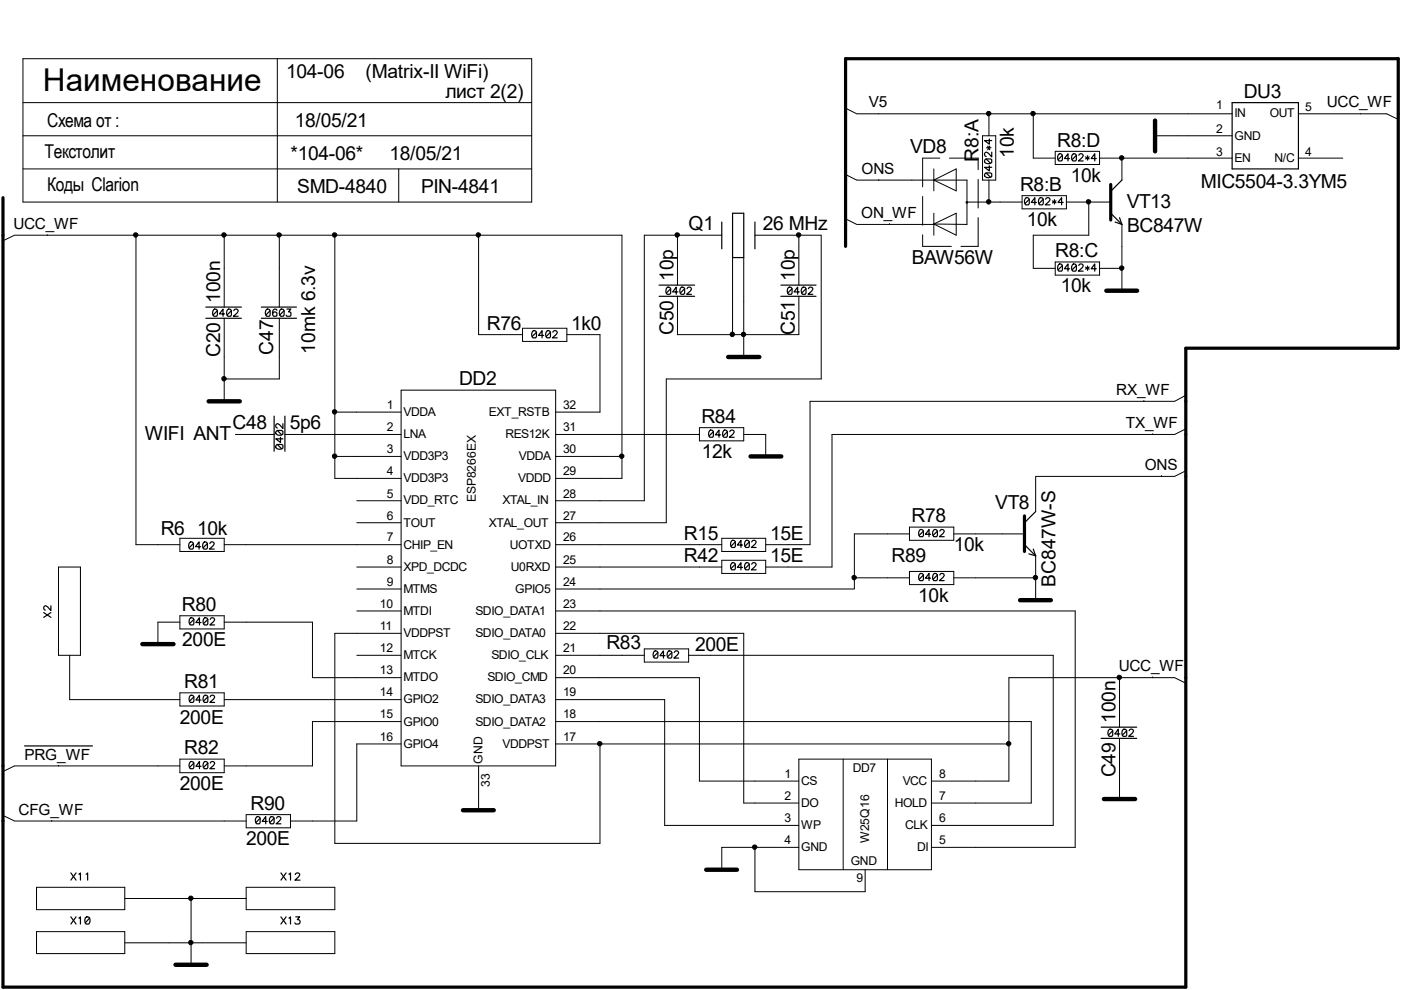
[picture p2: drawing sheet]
<svg xmlns="http://www.w3.org/2000/svg" width="297mm" height="210mm" viewBox="0 0 297 210" stroke-linecap="round" stroke-linejoin="round" font-family="sans-serif">
<g fill="none" stroke="#000" stroke-width=".21">
<path d="M4.9 12.4h107.8v30.4h-107.8zM58.8 12.4v30.4M4.9 28.8h107.8M4.9 35.8h107.8M4.9 21.8h107.8M84.5 35.8v7M179.3 37l2.3 1.2h23.4v9.4l-7-.1M179.3 22.9l2.3 1.2h79.6M186.3 24v.1M186.3 38.1v.1M198 35.8v4.7M198 38.2l4.7-2.4v4.7z"/>
<path d="M208.3 28.8h2.8v9.4h-2.8zM209.7 24.1v4.7M209.7 38.2v4.6M219.1 24.1v9.4h4.6M223.7 32.1h9.4v2.8h-9.4zM233.1 33.5h28.1M237.9 33.5v4.7M244.9 28.8h16.3M275.3 24.1h18.7l2.5 1.2M275.3 33.5h9.4M288.4 24v.1M.6 51.1l2.5-1.2h128.8v51.5h-14.1"/>
<path d="M10 49.8v.1M28.8 49.9v65.6h9.3M47.5 49.9v15.2M59.2 49.9v15.2M71 49.9v51.5h14M101.5 49.9v21.1h9.3M143.6 49.9v10.6M153 49.9h-16.4v56.3h-18.8M155.3 54.6v16.4M157.7 54.6v21.1M160.1 49.9h14v30.4h-32.8v30.5h-23.5M169.4 49.9v10.6"/>
<path d="M179.3 46.4l2.3 1.2h16.4M188.6 47.4v.2M198 45.2v4.7M198 47.5l4.7-2.3v4.7zM204.9 42.8l.2 .1v.1h-.2zM205 42.8h11.7M216.7 41.5h9.4v2.8h-9.4zM223.7 55.5h9.4v2.8h-9.4zM226.1 42.8h9.4M230.8 42.8v7.1h-11.7v7h4.6M233.1 56.9h4.8M237.9 47.6v14"/>
<path d="M47.5 67.5v17.6M59.2 67.5v12.8h-11.7M110.8 69.6h9.4v2.8h-9.4zM120.2 71h7v16.4h-9.4M143.6 62.8v8.2h25.8v-8.2M49.9 92.1h8.2M60.4 92.1h24.6M71 96.8h14M71 87.4h14M85 82.7h32.8v79.7h-32.8zM117.8 92.1h30.5M117.8 96.8h14.1"/>
<path d="M148.3 90.7h9.4v2.8h-9.4zM157.7 92.1h4.6v4.7M242.5 84.9v.2M244.4 91.9v.2M251.4 99.8l-2.4 1.2h-29.4v7.5M251.4 90.9l-2.4 1.2h-72.6v28.1h-14.1M251.4 83.8l-2.4 1.3h-77.3v30.4h-9.4M38.1 114.1h9.4v2.8h-9.4zM47.5 115.5h37.5M75.6 106.2h9.4M75.6 110.8h9.4M117.8 115.5h35.2"/>
<path d="M153 114.1h9.3v2.8h-9.3zM153 118.8h9.3v2.8h-9.3zM192.8 113.2h-11.7v11.7h-63.3M192.8 111.8h9.4v2.8h-9.4zM202.2 113.2h15M219.6 117.9v9.4M246.2 100.8v.2M12.4 120.2h4.7v18.7h-4.7zM14.8 138.9v9.4h23.3M38.1 130.6h9.4v2.7h-9.4zM38.1 131.9h-4.6v4.7M47.5 131.9h18.7v11.8h18.8"/>
<path d="M75.6 120.2h9.4M75.6 138.9h9.4M75.6 124.9h9.4M75.6 129.5h9.4M85 134.3h-14v44.5h56.2v-21.1M117.8 134.3h39.9v36h11.7M117.8 129.5h110.2v50.2h-30.5M117.8 120.2h35.2M117.8 138.9h18.8M136.6 137.6h9.4v2.8h-9.4zM146 138.9h77.3v36.1h-25.8M181.1 122.5h11.7"/>
<path d="M192.8 121.2h9.4v2.8h-9.4zM202.2 122.5h17.4M38.1 146.9h9.4v2.8h-9.4zM47.5 148.3h37.5M85 153h-18.8v9.4h-18.7M85 157.7h-9.4v16.4h-14M117.8 148.3h23.1v26.7h28.5M117.8 143.7h30.5v21.9h21.1M117.8 153h100.8v17.3h-21.1M117.8 157.7h96.1M237.4 143.7v10.5M237.4 156.5v12.9"/>
<path d="M244.4 143.5v.2M251.4 144.9l-2.4-1.2h-35.1v21.9h-16.4M.6 172.9l2.5 1.2h49.1M11 174v.1M12.4 162.3v.1M38.1 162.4h-35l-2.5 1.2M38.1 161h9.4v2.8h-9.4zM52.2 172.7h9.4v2.8h-9.4zM101.5 162.4v9.4M160.1 179.7v9.4h23.3v-4.7M169.4 161h28.1v23.4h-28.1zM169.4 179.7h-16.4v4.7"/>
<path d="M178.8 161v23.4M188.2 161v23.4M7.7 188.1h18.8v4.8h-18.8zM7.7 197.5h18.8v4.7h-18.8zM26.5 199.9h25.7M26.5 190.5h25.7M40.5 190.5v14.1M52.2 188.1h18.8v4.8h-18.8zM52.2 197.5h18.8v4.7h-18.8z"/>
<circle cx="209.6" cy="24.1" r=".48"/>
<circle cx="219" cy="24.1" r=".48"/>
<circle cx="237.8" cy="33.5" r=".48"/>
<circle cx="28.8" cy="49.8" r=".48"/>
<circle cx="47.5" cy="49.8" r=".48"/>
<circle cx="59.2" cy="49.8" r=".48"/>
<circle cx="70.9" cy="49.8" r=".48"/>
<circle cx="101.4" cy="49.8" r=".48"/>
<circle cx="143.6" cy="49.8" r=".48"/>
<circle cx="169.3" cy="49.8" r=".48"/>
<circle cx="209.6" cy="42.8" r=".48"/>
<circle cx="230.8" cy="42.8" r=".48"/>
<circle cx="237.8" cy="56.8" r=".48"/>
<circle cx="155.3" cy="70.9" r=".48"/>
<circle cx="157.6" cy="70.9" r=".48"/>
<circle cx="47.5" cy="80.3" r=".48"/>
<circle cx="70.9" cy="96.7" r=".48"/>
<circle cx="70.9" cy="87.3" r=".48"/>
<circle cx="131.8" cy="96.7" r=".48"/>
<circle cx="181.1" cy="122.5" r=".48"/>
<circle cx="219.5" cy="122.5" r=".48"/>
<circle cx="127.2" cy="157.7" r=".48"/>
<circle cx="213.9" cy="157.7" r=".48"/>
<circle cx="237.3" cy="143.6" r=".48"/>
<circle cx="160" cy="179.6" r=".48"/>
<circle cx="40.5" cy="199.8" r=".48"/>
<circle cx="40.5" cy="190.4" r=".48"/>
</g>
<g fill="#000">
<circle cx="209.6" cy="24.1" r=".48"/>
<circle cx="219" cy="24.1" r=".48"/>
<circle cx="237.8" cy="33.5" r=".48"/>
<circle cx="28.8" cy="49.8" r=".48"/>
<circle cx="47.5" cy="49.8" r=".48"/>
<circle cx="59.2" cy="49.8" r=".48"/>
<circle cx="70.9" cy="49.8" r=".48"/>
<circle cx="101.4" cy="49.8" r=".48"/>
<circle cx="143.6" cy="49.8" r=".48"/>
<circle cx="169.3" cy="49.8" r=".48"/>
<circle cx="209.6" cy="42.8" r=".48"/>
<circle cx="230.8" cy="42.8" r=".48"/>
<circle cx="237.8" cy="56.8" r=".48"/>
<circle cx="155.3" cy="70.9" r=".48"/>
<circle cx="157.6" cy="70.9" r=".48"/>
<circle cx="47.5" cy="80.3" r=".48"/>
<circle cx="70.9" cy="96.7" r=".48"/>
<circle cx="70.9" cy="87.3" r=".48"/>
<circle cx="131.8" cy="96.7" r=".48"/>
<circle cx="181.1" cy="122.5" r=".48"/>
<circle cx="219.5" cy="122.5" r=".48"/>
<circle cx="127.2" cy="157.7" r=".48"/>
<circle cx="213.9" cy="157.7" r=".48"/>
<circle cx="237.3" cy="143.6" r=".48"/>
<circle cx="160" cy="179.6" r=".48"/>
<circle cx="40.5" cy="199.8" r=".48"/>
<circle cx="40.5" cy="190.4" r=".48"/>
</g>
<path d="M235.5 39.1v7.6M.6 41.9v167.4h250.8v-135.5h45.1v-61.4h-117.2v39.8M217.2 109.4v7.5" fill="none" stroke="#000" stroke-width=".68"/>
<path d="M244.9 25.6v6.5M154.4 75.7h6.6M234.6 61.6h6.5M44.2 85.1h6.6M159.1 96.8h6.5M30.2 136.6h6.6M216.3 127.3h6.5M98.2 171.8h6.5M234.1 169.4h6.6M149.7 184.4h6.5M37.2 204.6h6.6" fill="none" stroke="#000" stroke-width=".93"/>
<g fill="none" stroke="#000" stroke-width=".25">
<path d="M208.8 36.8l.3-.1h.9l.3 .1a.79 .79 0 0 1-.5 .9 .79 .79 0 0 1-1-.3zM208.8 33.9l.3-.2h.9l.3 .2a.79 .79 0 0 1-.5 .9 .79 .79 0 0 1-1-.3zM209.1 36.7l.9 .9M209.1 33.7l.9 .9M209.2 31.3h.9M209.4 31l.4 .7M209.8 35.1v1.1l-1.1-.7h1.6M209.8 29.5v1.1l-1.1-.8h1.6M209.8 31l-.4 .7M210.3 32.3v1l-1.1-1a.47 .47 0 0 0-.5 .4 .47 .47 0 0 0 .4 .5M224.5 32.7l.3-.1a.66 .66 0 0 1 .5 .9l-.2 .6a.79 .79 0 0 1-.9-.5 .79 .79 0 0 1 .3-.9zM225.3 32.9l-1 1"/>
<path d="M226.8 33.6h-1.1l.7-1v1.5M227.5 32.7l.3-.1a.66 .66 0 0 1 .4 .9l-.2 .6a.79 .79 0 0 1-.9-.5 .79 .79 0 0 1 .4-.9zM228.2 32.9l-.9 1M228.7 32.9a.44 .44 0 0 1 .6-.3 .44 .44 0 0 1 .3 .6l-1 .9h1.1M230.2 33.3l.7 .4M230.6 33v1M230.9 33.3l-.7 .4M232.4 33.6h-1.1l.8-1v1.5M237.9 38.2l-2.4 2.4M261.2 21.8h14.1v14h-14.1zM153 47.1v5.6M155.3 45.2h2.4v9.4h-2.4z"/>
<path d="M160.1 47.1v5.6M217.5 42l.3-.1a.66 .66 0 0 1 .4 .9l-.1 .6a.79 .79 0 0 1-.9-.4 .79 .79 0 0 1 .3-1zM218.2 42.2l-.9 1M219.7 42.9h-1.1l.8-1v1.5M220.4 42l.4-.1a.66 .66 0 0 1 .4 .9l-.2 .6a.79 .79 0 0 1-.9-.4 .79 .79 0 0 1 .3-1zM221.2 42.2l-.9 1M221.7 42.2a.44 .44 0 0 1 .6-.3 .44 .44 0 0 1 .2 .6l-.9 .9h1M223.1 42.6l.8 .4M223.6 42.3v1M223.9 42.6l-.8 .4M224.5 56h.3a.66 .66 0 0 1 .5 .9l-.2 .6a.79 .79 0 0 1-.9-.5 .79 .79 0 0 1 .3-1zM225.3 56.3l-1 .9"/>
<path d="M225.4 42.9h-1.1l.8-1v1.5M226.8 57h-1.1l.7-1v1.5M227.5 56h.3a.66 .66 0 0 1 .4 .9l-.2 .6a.79 .79 0 0 1-.9-.5 .79 .79 0 0 1 .4-1zM228.2 56.3l-.9 .9M228.7 56.3a.44 .44 0 0 1 .6-.3 .44 .44 0 0 1 .3 .6l-1 .9h1.1M230.2 56.6l.7 .5M230.6 56.4v.9M230.9 56.6l-.7 .5M232.4 57h-1.1l.8-1v1.5M235.5 45.2l2.4 2.4M236.4 47.1l1.5 .5M237.4 46.1l.5 1.5"/>
<path d="M43.6 67.5h7.6M43.6 65.1h7.6M45.3 65.6l.4-.1a.66 .66 0 0 1 .4 1l-.2 .6a.79 .79 0 0 1-.9-.5 .79 .79 0 0 1 .3-1zM46.1 65.9l-.9 .9M47.6 66.5h-1.1l.8-1v1.6M48.3 65.6l.3-.1a.66 .66 0 0 1 .5 1l-.2 .6a.79 .79 0 0 1-.9-.5 .79 .79 0 0 1 .3-1zM49.1 65.9l-1 .9M49.6 65.9a.44 .44 0 0 1 .5-.4 .44 .44 0 0 1 .3 .6l-.9 1h1M55.4 67.5h7.5M55.4 65.1h7.5M56.5 65.6l.4-.1a.66 .66 0 0 1 .4 1l-.2 .6a.79 .79 0 0 1-.9-.5 .79 .79 0 0 1 .3-1zM57.3 65.9l-1 .9"/>
<path d="M58.7 65.8a.45 .45 0 0 0-.7-.2 .88 .88 0 0 0 .2 1.5 .49 .49 0 0 0 .6-.5 .49 .49 0 0 0-.5-.5 .49 .49 0 0 0-.5 .4M59.5 65.6l.3-.1a.66 .66 0 0 1 .4 1l-.1 .6a.79 .79 0 0 1-.9-.5 .79 .79 0 0 1 .3-1zM60.2 65.9l-.9 .9M60.8 65.5h.9l-.5 .6a.48 .48 0 0 1 .5 .5 .48 .48 0 0 1-.6 .5h-.3l-.1-.3M113 70.2l.3-.1a.66 .66 0 0 1 .4 .9l-.1 .6a.79 .79 0 0 1-.9-.4 .79 .79 0 0 1 .3-1zM113.7 70.4l-.9 1M115.3 71.1h-1.1l.7-1v1.5M115.9 70.2l.4-.1a.66 .66 0 0 1 .4 .9l-.2 .6a.79 .79 0 0 1-.9-.4 .79 .79 0 0 1 .3-1zM116.7 70.4l-.9 1M117.2 70.4a.44 .44 0 0 1 .6-.3 .44 .44 0 0 1 .3 .6l-1 .9h1M139.7 60.5h7.6M139.7 62.8h7.6"/>
<path d="M141.4 61l.4-.1a.66 .66 0 0 1 .4 .9l-.2 .6a.79 .79 0 0 1-.9-.5 .79 .79 0 0 1 .3-.9zM142.2 61.2l-.9 .9M143.7 61.9h-1.1l.8-1v1.5M144.4 61l.3-.1a.66 .66 0 0 1 .5 .9l-.2 .6a.79 .79 0 0 1-.9-.5 .79 .79 0 0 1 .3-.9zM145.2 61.2l-1 .9M145.7 61.2a.44 .44 0 0 1 .5-.3 .44 .44 0 0 1 .3 .6l-.9 .9h1M165.6 60.5h7.4M165.6 62.8h7.4M167.2 61l.3-.1a.66 .66 0 0 1 .4 .9l-.1 .6a.79 .79 0 0 1-.9-.5 .79 .79 0 0 1 .3-.9zM167.9 61.2l-.9 .9M169.5 61.9h-1.1l.7-1v1.5M170.1 61l.4-.1a.66 .66 0 0 1 .4 .9l-.2 .6a.79 .79 0 0 1-.9-.5 .79 .79 0 0 1 .3-.9z"/>
<path d="M170.9 61.2l-.9 .9M171.4 61.2a.44 .44 0 0 1 .6-.3 .44 .44 0 0 1 .3 .6l-1 .9h1M58.1 88.2v7.5M58.5 94.4l.3-.2h.9l.3 .2a.79 .79 0 0 1-.5 .9 .79 .79 0 0 1-1-.3zM58.5 91.4l.3-.1h.9l.3 .1a.79 .79 0 0 1-.5 .9 .79 .79 0 0 1-1-.3zM58.8 94.2l.9 1M58.8 91.3l.9 .9M59.5 92.7v1.1l-1-.8h1.5M60 89.8v1l-1.1-1a.47 .47 0 0 0-.5 .5 .47 .47 0 0 0 .4 .5M60.4 88.2v7.5M150.5 91.3l.3-.1a.66 .66 0 0 1 .5 .9l-.2 .6a.79 .79 0 0 1-.9-.5 .79 .79 0 0 1 .3-.9zM151.3 91.5l-1 1"/>
<path d="M152.8 92.2h-1.1l.7-1v1.5M153.5 91.3l.3-.1a.66 .66 0 0 1 .4 .9l-.2 .6a.79 .79 0 0 1-.8-.5 .79 .79 0 0 1 .3-.9zM154.2 91.5l-.9 1M154.7 91.5a.44 .44 0 0 1 .6-.3 .44 .44 0 0 1 .3 .6l-1 .9h1.1M40.3 115l.3-.1a.66 .66 0 0 1 .4 .9l-.2 .6a.79 .79 0 0 1-.8-.5 .79 .79 0 0 1 .3-.9zM41 115.2l-.9 1M42.5 115.9h-1.1l.8-1v1.5M43.2 115l.4-.1a.66 .66 0 0 1 .4 .9l-.2 .6a.79 .79 0 0 1-.9-.5 .79 .79 0 0 1 .3-.9zM44 115.2l-1 1M44.5 115.2a.44 .44 0 0 1 .6-.3 .44 .44 0 0 1 .2 .6l-.9 .9h1M155.1 114.6h.4a.66 .66 0 0 1 .4 .9l-.2 .6a.79 .79 0 0 1-.9-.5 .79 .79 0 0 1 .3-1zM155.1 119.4l.4-.1a.66 .66 0 0 1 .4 .9l-.2 .6a.79 .79 0 0 1-.9-.5 .79 .79 0 0 1 .3-.9z"/>
<path d="M155.9 114.9l-.9 .9M155.9 119.6l-.9 1M157.4 115.6h-1.1l.8-1v1.5M158.1 114.6h.4a.66 .66 0 0 1 .4 .9l-.2 .6a.79 .79 0 0 1-.9-.5 .79 .79 0 0 1 .3-1zM158.1 119.4l.4-.1a.66 .66 0 0 1 .4 .9l-.2 .6a.79 .79 0 0 1-.9-.5 .79 .79 0 0 1 .3-.9zM158.9 114.9l-1 .9M158.9 119.6l-1 1M159.4 114.9a.44 .44 0 0 1 .5-.4 .44 .44 0 0 1 .3 .6l-.9 1h1M159.4 119.6a.44 .44 0 0 1 .5-.3 .44 .44 0 0 1 .3 .6l-.9 .9h1M195 112.4l.4-.1a.66 .66 0 0 1 .4 .9l-.2 .6a.79 .79 0 0 1-.9-.5 .79 .79 0 0 1 .3-.9zM195.8 112.6l-.9 .9M197.3 113.3h-1.1l.8-1v1.5"/>
<path d="M198 112.4l.3-.1a.66 .66 0 0 1 .5 .9l-.2 .6a.79 .79 0 0 1-.9-.5 .79 .79 0 0 1 .3-.9zM198.8 112.6l-1 .9M199.3 112.6a.44 .44 0 0 1 .5-.3 .44 .44 0 0 1 .3 .6l-.9 .9h1M217.2 115.5l2.4 2.4M218.1 117.4l1.5 .5M219.1 116.4l.5 1.5M219.6 108.5l-2.4 2.3M9.3 129.9l1.5 1M10.8 128.4v1.1l-1.1-1.1a.47 .47 0 0 0-.4 .5 .47 .47 0 0 0 .3 .5M10.8 129.9l-1.5 1M40.3 131.1l.4-.1a.66 .66 0 0 1 .4 .9l-.2 .6a.79 .79 0 0 1-.9-.5 .79 .79 0 0 1 .3-.9zM41.1 131.3l-.9 .9"/>
<path d="M42.6 132h-1.1l.8-1v1.5M43.3 131.1l.3-.1a.66 .66 0 0 1 .5 .9l-.2 .6a.79 .79 0 0 1-.9-.5 .79 .79 0 0 1 .3-.9zM44.1 131.3l-1 .9M44.6 131.3a.44 .44 0 0 1 .5-.3 .44 .44 0 0 1 .3 .6l-.9 .9h1M138.7 138.1l.4-.1a.66 .66 0 0 1 .4 .9l-.2 .6a.79 .79 0 0 1-.9-.4 .79 .79 0 0 1 .3-1zM139.5 138.3l-.9 1M141 139h-1.1l.8-1v1.5M141.7 138.1l.3-.1a.66 .66 0 0 1 .4 .9l-.1 .6a.79 .79 0 0 1-.9-.4 .79 .79 0 0 1 .3-1zM142.4 138.3l-.9 1M143 138.3a.44 .44 0 0 1 .5-.3 .44 .44 0 0 1 .3 .6l-.9 .9h1M157.4 120.3h-1.1l.8-1v1.5M195 121.7l.4-.1a.66 .66 0 0 1 .4 .9l-.2 .6a.79 .79 0 0 1-.9-.5 .79 .79 0 0 1 .3-.9z"/>
<path d="M195.8 121.9l-.9 1M197.3 122.6h-1.1l.8-1v1.5M198 121.7l.3-.1a.66 .66 0 0 1 .5 .9l-.2 .6a.79 .79 0 0 1-.9-.5 .79 .79 0 0 1 .3-.9zM198.8 121.9l-1 1M199.3 121.9a.44 .44 0 0 1 .5-.3 .44 .44 0 0 1 .3 .6l-.9 .9h1M5.2 158.2h14.4M40.3 147.5l.4-.1a.66 .66 0 0 1 .4 .9l-.2 .6a.79 .79 0 0 1-.9-.4 .79 .79 0 0 1 .3-1zM41.1 147.7l-.9 1M42.6 148.4h-1.1l.8-1v1.5M43.3 147.5l.3-.1a.66 .66 0 0 1 .5 .9l-.2 .6a.79 .79 0 0 1-.9-.4 .79 .79 0 0 1 .3-1zM44.1 147.7l-1 1M44.6 147.7a.44 .44 0 0 1 .5-.3 .44 .44 0 0 1 .3 .6l-.9 .9h1"/>
<path d="M233.5 154.2h7.5M233.5 156.5h7.5M235.2 154.7l.3-.1a.66 .66 0 0 1 .4 .9l-.1 .6a.79 .79 0 0 1-.9-.4 .79 .79 0 0 1 .3-1zM235.9 154.9l-.9 1M237.4 155.6h-1.1l.8-1v1.5M238.1 154.7l.4-.1a.66 .66 0 0 1 .4 .9l-.2 .6a.79 .79 0 0 1-.9-.4 .79 .79 0 0 1 .3-1zM238.9 154.9l-.9 1M239.4 154.9a.44 .44 0 0 1 .6-.3 .44 .44 0 0 1 .2 .6l-.9 .9h1M40.3 161.5h.4a.66 .66 0 0 1 .4 .9l-.2 .6a.79 .79 0 0 1-.9-.5 .79 .79 0 0 1 .3-1zM41.1 161.8l-.9 .9M42.6 162.5h-1.1l.8-1v1.5M43.3 161.5h.3a.66 .66 0 0 1 .5 .9l-.2 .6a.79 .79 0 0 1-.9-.5 .79 .79 0 0 1 .3-1z"/>
<path d="M44.1 161.8l-1 .9M44.6 161.8a.44 .44 0 0 1 .5-.3 .44 .44 0 0 1 .3 .6l-.9 .9h1M54.4 173.2l.3-.1a.66 .66 0 0 1 .5 1l-.2 .6a.79 .79 0 0 1-.9-.5 .79 .79 0 0 1 .3-1zM55.2 173.5l-1 .9M56.7 174.2h-1.1l.7-1.1v1.6M57.4 173.2l.3-.1a.66 .66 0 0 1 .4 1l-.1 .6a.79 .79 0 0 1-.9-.5 .79 .79 0 0 1 .3-1zM58.1 173.5l-.9 .9M58.6 173.5a.44 .44 0 0 1 .6-.4 .44 .44 0 0 1 .3 .6l-1 1h1.1M15 194.4l1.1 1.5M15 185.1l1.1 1.5M16.1 194.4l-1.1 1.5M16.1 185.1l-1.1 1.5"/>
<path d="M16.7 194.6l.4-.2v1.5M16.7 185.3l.4-.2v1.5M18.1 194.6a.54 .54 0 0 1 .9 0 1.27 1.27 0 0 1-.2 1.3h-.4a.82 .82 0 0 1-.3-1.3zM18.2 185.3l.4-.2v1.5M19 194.6l-.9 1.1M59.6 194.4l1.1 1.5M59.6 185.1l1.1 1.5M60.7 194.4l-1.1 1.5M60.7 185.1l-1.1 1.5M61.3 194.6l.3-.2v1.5M61.3 185.3l.3-.2v1.5M62.6 185.4a.44 .44 0 0 1 .6-.3 .44 .44 0 0 1 .3 .6l-1 .9h1.1"/>
<path d="M62.7 194.4h.8l-.5 .6a.49 .49 0 0 1 .6 .5 .49 .49 0 0 1-.7 .4h-.2l-.2-.2"/>
</g>
<path d="M195.6 33.5v18.7M207.4 33.5h-11.8M195.6 52.2h11.8M207.4 52.2v-18.7" fill="none" stroke="#000" stroke-width=".21" stroke-dasharray="6.1 2"/>
<text font-size="6.7" x="9.1" y="19.3">Наименование</text>
<g font-size="4.1">
<text x="60.7" y="16.5">104-06</text>
<text x="77.5" y="16.5">(Matrix-II WiFi)</text>
<text x="94.4" y="20.7">лист 2(2)</text>
<text x="263.7" y="20.7">DU3</text>
<text x="62.5" y="26.8">18/05/21</text>
<text x="61.6" y="33.9">*104-06*</text>
<text x="82.6" y="34">18/05/21</text>
<text x="193" y="32.5">VD8</text>
<text x="207.5" y="34.4" transform="rotate(-90 207.5 34.4)">R8:A</text>
<text x="214.9" y="33.5" transform="rotate(-90 214.9 33.5)">10k</text>
<text x="224.2" y="31.1">R8:D</text>
<text x="63" y="40.9">SMD-4840</text>
<text x="89.3" y="40.9">PIN-4841</text>
<text x="216.3" y="40.5">R8:B</text>
<text x="227" y="38.6">10k</text>
<text x="254.6" y="40">MIC5504-3.3YM5</text>
<text x="217.7" y="47.9">10k</text>
<text x="238.9" y="44.2">VT13</text>
<text x="146" y="48.9">Q1</text>
<text x="161.8" y="48.9">26 MHz</text>
<text x="239" y="49.1">BC847W</text>
<text x="142.8" y="59.6" transform="rotate(-90 142.8 59.6)">10p</text>
<text x="168.5" y="59.6" transform="rotate(-90 168.5 59.6)">10p</text>
<text x="193.3" y="55.9">BAW56W</text>
<text x="223.7" y="54.5">R8:C</text>
<text x="46.7" y="64.3" transform="rotate(-90 46.7 64.3)">100n</text>
<text x="224.9" y="62">10k</text>
<text x="103.2" y="69.9">R76</text>
<text x="121.1" y="69.9">1k0</text>
<text x="142.8" y="71.1" transform="rotate(-90 142.8 71.1)">C50</text>
<text x="168.5" y="71.1" transform="rotate(-90 168.5 71.1)">C51</text>
<text x="46.7" y="75.8" transform="rotate(-90 46.7 75.8)">C20</text>
<text x="58" y="75.3" transform="rotate(-90 58 75.3)">C47</text>
<text x="66.8" y="75" transform="rotate(-90 66.8 75)">10mk 6.3v</text>
<text x="97.3" y="81.7">DD2</text>
<text x="148.7" y="89.7">R84</text>
<text x="30.7" y="93.4">WIFI ANT</text>
<text x="49.3" y="91">C48</text>
<text x="61.4" y="91">5p6</text>
<text x="148.8" y="97.2">12k</text>
<text x="211" y="108">VT8</text>
<text x="34.1" y="113.5">R6</text>
<text x="41.8" y="113.5">10k</text>
<text x="193.2" y="110.7">R78</text>
<text x="145" y="114.5">R15</text>
<text x="145" y="119.2">R42</text>
<text x="163.3" y="114.5">15E</text>
<text x="163.3" y="119.2">15E</text>
<text x="189" y="119.2">R89</text>
<text x="202.2" y="116.8">10k</text>
<text x="223.8" y="124.5" transform="rotate(-90 223.8 124.5)">BC847W-S</text>
<text x="38.6" y="129.5">R80</text>
<text x="194.7" y="127.6">10k</text>
<text x="38.6" y="137">200E</text>
<text x="128.6" y="137.5">R83</text>
<text x="147.4" y="137.9">200E</text>
<text x="39.1" y="145.9">R81</text>
<text x="38.1" y="153.4">200E</text>
<text x="236.5" y="153.3" transform="rotate(-90 236.5 153.3)">100n</text>
<text x="39.1" y="159.9">R82</text>
<text x="38.1" y="167.5">200E</text>
<text x="236.5" y="164.8" transform="rotate(-90 236.5 164.8)">C49</text>
<text x="53.1" y="171.7">R90</text>
<text x="52.2" y="179.2">200E</text>
</g>
<g font-size="4">
<text x="10" y="26.8">Схема от :</text>
<text x="9.4" y="33.4">Текстолит</text>
<text x="10" y="40.5">Коды Clarion</text>
</g>
<g font-size="3.3">
<text x="184.2" y="22.8">V5</text>
<text x="281.3" y="22.8">UCC_WF</text>
<text x="182.7" y="36.8">ONS</text>
<text x="182.6" y="46.2">ON_WF</text>
<text x="2.8" y="48.6">UCC_WF</text>
<text x="236.7" y="83.7">RX_WF</text>
<text x="238.7" y="90.8">TX_WF</text>
<text x="242.7" y="99.7">ONS</text>
<text x="237.2" y="142.3">UCC_WF</text>
<text x="5.2" y="161">PRG_WF</text>
<text x="3.9" y="172.8">CFG_WF</text>
</g>
<g font-size="2.6">
<text x="257.8" y="23.1">1</text>
<text x="276.7" y="23.6">5</text>
<text x="257.8" y="28.3">2</text>
<text x="261.7" y="24.9">IN</text>
<text x="261.7" y="29.6">GND</text>
<text x="269.2" y="24.9">OUT</text>
<text x="257.8" y="33">3</text>
<text x="261.7" y="34.3">EN</text>
<text x="270.2" y="34.3">N/C</text>
<text x="276.7" y="33">4</text>
<text x="82" y="86.7">1</text>
<text x="85.6" y="88.2">VDDA</text>
<text x="103.7" y="88.2">EXT_RSTB</text>
<text x="119.4" y="86.7">32</text>
<text x="82" y="91.4">2</text>
<text x="85.6" y="92.9">LNA</text>
<text x="107.1" y="92.9">RES12K</text>
<text x="119.4" y="91.4">31</text>
<text x="82" y="100.8">4</text>
<text x="82" y="96.1">3</text>
<text x="85.6" y="97.6">VDD3P3</text>
<text x="110" y="97.6">VDDA</text>
<text x="119.4" y="100.8">29</text>
<text x="119.4" y="96.1">30</text>
<text x="82" y="105.5">5</text>
<text x="85.6" y="102.3">VDD3P3</text>
<text x="85.6" y="106.9">VDD_RTC</text>
<text x="100.9" y="106.5" transform="rotate(-90 100.9 106.5)">ESP8266EX</text>
<text x="106.5" y="106.9">XTAL_IN</text>
<text x="109.9" y="102.3">VDDD</text>
<text x="119.4" y="105.5">28</text>
<text x="82" y="110.2">6</text>
<text x="85.6" y="111.7">TOUT</text>
<text x="103.7" y="111.7">XTAL_OUT</text>
<text x="119.4" y="110.2">27</text>
<text x="82" y="114.8">7</text>
<text x="82" y="119.5">8</text>
<text x="85.6" y="116.3">CHIP_EN</text>
<text x="108.1" y="116.3">UOTXD</text>
<text x="119.4" y="114.8">26</text>
<text x="119.4" y="119.5">25</text>
<text x="82" y="124.2">9</text>
<text x="85.6" y="125.7">MTMS</text>
<text x="85.6" y="121">XPD_DCDC</text>
<text x="108.3" y="121">U0RXD</text>
<text x="109.3" y="125.7">GPIO5</text>
<text x="119.4" y="124.2">24</text>
<text x="80.6" y="128.9">10</text>
<text x="85.6" y="130.4">MTDI</text>
<text x="100.8" y="130.4">SDIO_DATA1</text>
<text x="119.4" y="128.9">23</text>
<text x="80.6" y="133.6">11</text>
<text x="85.6" y="135">VDDPST</text>
<text x="100.8" y="135">SDIO_DATA0</text>
<text x="119.4" y="133.6">22</text>
<text x="80.6" y="143">13</text>
<text x="80.6" y="138.3">12</text>
<text x="85.6" y="139.8">MTCK</text>
<text x="104.2" y="139.8">SDIO_CLK</text>
<text x="119.4" y="143">20</text>
<text x="119.4" y="138.3">21</text>
<text x="80.6" y="147.7">14</text>
<text x="85.6" y="144.4">MTDO</text>
<text x="85.6" y="149.1">GPIO2</text>
<text x="100.8" y="149.1">SDIO_DATA3</text>
<text x="103.3" y="144.4">SDIO_CMD</text>
<text x="119.4" y="147.7">19</text>
<text x="80.6" y="152.3">15</text>
<text x="85.6" y="153.8">GPIO0</text>
<text x="100.8" y="153.8">SDIO_DATA2</text>
<text x="119.4" y="152.3">18</text>
<text x="80.6" y="157.1">16</text>
<text x="85.6" y="158.5">GPIO4</text>
<text x="102.3" y="161.9" transform="rotate(-90 102.3 161.9)">GND</text>
<text x="106.5" y="158.5">VDDPST</text>
<text x="119.4" y="157.1">17</text>
<text x="103.8" y="166.9" transform="rotate(-90 103.8 166.9)">33</text>
<text x="166.3" y="164.9">1</text>
<text x="169.9" y="166.5">CS</text>
<text x="180.8" y="163.6">DD7</text>
<text x="191.4" y="166.5">VCC</text>
<text x="199.1" y="164.9">8</text>
<text x="166.3" y="169.6">2</text>
<text x="169.9" y="171.1">DO</text>
<text x="189.7" y="171.1">HOLD</text>
<text x="199.1" y="169.6">7</text>
<text x="166.3" y="179">4</text>
<text x="166.3" y="174.3">3</text>
<text x="169.9" y="175.8">WP</text>
<text x="184.3" y="178.7" transform="rotate(-90 184.3 178.7)">W25Q16</text>
<text x="191.9" y="175.8">CLK</text>
<text x="199.1" y="179">5</text>
<text x="199.1" y="174.3">6</text>
<text x="169.9" y="180.5">GND</text>
<text x="180.4" y="183.3">GND</text>
<text x="194.4" y="180.5">DI</text>
<text x="181.6" y="186.9">9</text>
</g>
</svg>
